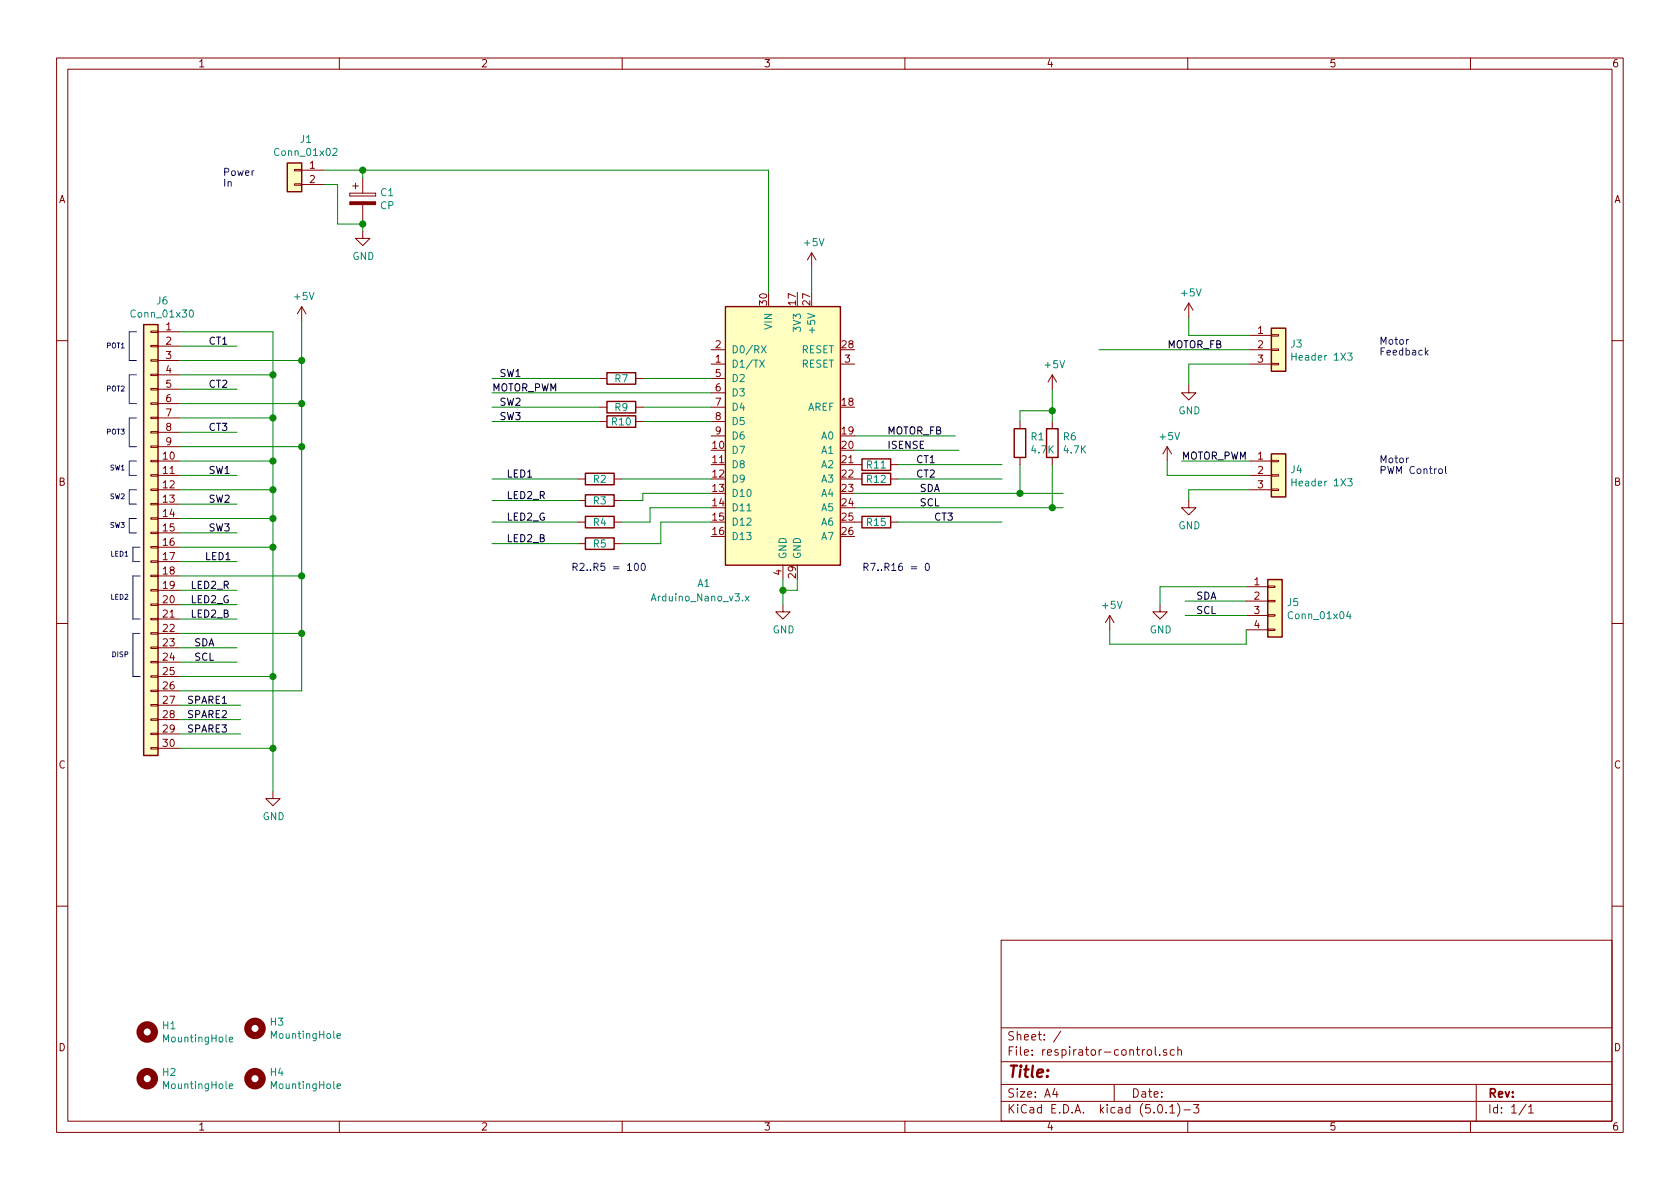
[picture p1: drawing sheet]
<svg xmlns="http://www.w3.org/2000/svg" width="297mm" height="210mm" viewBox="0 0 297 210" stroke-linecap="round" stroke-linejoin="round" font-family="sans-serif">
<g fill="none" stroke="#840000" stroke-width=".18">
<path d="M10 10.3h277v189.9h-277zM12 12.2h273v186.1h-273zM60 10.3v1.9M110 10.3v1.9M160 10.3v1.9M210 10.3v1.9M260 10.3v1.9M52.1 32.5h1.2v.3h-1.2zM52.1 30h1.2v.2h-1.2zM53.3 30.1h3.8M53.3 32.6h3.8M61.8 34.2v.5z"/>
<path d="M61.8 34.7h4.6zM61.8 34.2h4.6zM62.4 32.9h1M62.9 32.4v1M64.1 31.4v2.8M64.1 36.2v2.8M66.4 34.2v.5zM26.7 58.5h1.2v.3h-1.2zM27.9 58.7h3.8M53.3 54.2l-.7 1.3M53.3 54.2v2.6M53.3 54.2l.8 1.3"/>
<path d="M64.1 40.9v1.3h1.3l-1.3 1.2-1.2-1.2h1.2M143.5 44.7l-.8 1.3M143.5 44.7v2.5M143.5 44.7l.8 1.3M210.2 53.6l-.8 1.3M210.2 53.6v2.5M210.2 53.6l.7 1.3M221 59.3h3.8M224.8 59.2h1.3v.2h-1.3zM10 60.2h2M26.7 78.9h1.2v.2h-1.2zM26.7 76.3h1.2v.3h-1.2z"/>
<path d="M26.7 73.8h1.2v.2h-1.2zM26.7 71.2h1.2v.3h-1.2zM26.7 68.7h1.2v.3h-1.2zM26.7 66.2h1.2v.2h-1.2zM26.7 63.6h1.2v.3h-1.2zM26.7 61.1h1.2v.2h-1.2zM27.9 61.2h3.8M27.9 63.7h3.8M27.9 66.3h3.8M27.9 68.8h3.8M27.9 71.4h3.8M27.9 73.9h3.8"/>
<path d="M27.9 76.4h3.8M27.9 79h3.8M106 66.9h1.3M106 72h1.3M106 74.5h1.3M112.4 66.9h1.3M112.4 72h1.3M112.4 74.5h1.3M125.7 64.4h2.6M125.7 61.8h2.6M125.7 66.9h2.6M125.7 69.5h2.6"/>
<path d="M125.7 72h2.6M125.7 74.5h2.6M125.7 77.1h2.6M148.6 64.4h2.5M180.3 74.5v1.3M186.1 66.3v2.5M186.1 74.5v1.3M186.1 66.3l-.8 1.3M186.1 66.3l.7 1.3M206.4 79l-.8 1.3M206.4 79v2.5M206.4 79l.7 1.3"/>
<path d="M210.2 68.2v1.3h1.3l-1.3 1.2-1.3-1.2h1.3M221 64.4h3.8M221 61.8h3.8M224.8 64.3h1.3v.2h-1.3zM224.8 61.7h1.3v.3h-1.3zM285 60.2h2M26.7 99.2h1.2v.2h-1.2zM26.7 96.6h1.2v.3h-1.2zM26.7 94.1h1.2v.3h-1.2zM26.7 91.6h1.2v.2h-1.2zM26.7 89h1.2v.3h-1.2zM26.7 86.5h1.2v.2h-1.2z"/>
<path d="M26.7 83.9h1.2v.3h-1.2zM26.7 81.4h1.2v.3h-1.2zM27.9 81.5h3.8M27.9 84.1h3.8M27.9 86.6h3.8M27.9 89.1h3.8M27.9 91.7h3.8M27.9 94.2h3.8M27.9 96.8h3.8M27.9 99.3h3.8M102.2 84.7h1.3M102.2 88.5h1.3"/>
<path d="M102.2 92.3h1.3M102.2 96.1h1.3M108.6 84.7h1.3M108.6 88.5h1.3M108.6 92.3h1.3M108.6 96.1h1.3M138.4 99.9v2.6M151.1 84.7h1.3M151.1 92.3h1.3M151.1 82.2h1.3M157.5 84.7h1.2M157.5 92.3h1.2"/>
<path d="M157.5 82.2h1.2M180.3 80.9v1.3M186.1 80.9v1.3M210.2 88.5v1.3h1.3l-1.3 1.3-1.3-1.3h1.3M221 81.5h3.8M221 84.1h3.8M221 86.6h3.8M224.8 86.5h1.3v.2h-1.3zM224.8 83.9h1.3v.3h-1.3zM224.8 81.4h1.3v.3h-1.3zM10 110.3h2M26.7 119.5h1.2v.3h-1.2z"/>
<path d="M26.7 117h1.2v.2h-1.2zM26.7 114.4h1.2v.3h-1.2zM26.7 111.9h1.2v.2h-1.2zM26.7 109.3h1.2v.3h-1.2zM26.7 106.8h1.2v.3h-1.2zM26.7 104.3h1.2v.2h-1.2zM26.7 101.7h1.2v.3h-1.2zM27.9 101.8h3.8M27.9 104.4h3.8M27.9 106.9h3.8M27.9 109.5h3.8M27.9 112h3.8"/>
<path d="M27.9 114.5h3.8M27.9 117.1h3.8M27.9 119.6h3.8M138.4 106.9v1.3h1.3l-1.3 1.3-1.2-1.3h1.2M196.2 108.8l-.7 1.3M196.2 108.8v2.6M196.2 108.8l.8 1.3M205.1 106.9v1.3h1.3l-1.3 1.3-1.3-1.3h1.3M220.3 103.8h3.9M220.3 106.3h3.9M220.3 108.8h3.9M220.3 111.4h3.9"/>
<path d="M224.2 111.2h1.2v.3h-1.2zM224.2 108.7h1.2v.3h-1.2zM224.2 106.2h1.2v.2h-1.2zM224.2 103.6h1.2v.3h-1.2zM285 110.3h2M26.7 132.2h1.2v.3h-1.2zM26.7 129.7h1.2v.2h-1.2zM26.7 127.1h1.2v.3h-1.2zM26.7 124.6h1.2v.2h-1.2zM26.7 122h1.2v.3h-1.2zM27.9 122.2h3.8M27.9 124.7h3.8"/>
<path d="M27.9 127.2h3.8M27.9 129.8h3.8M27.9 132.3h3.8M48.3 139.9v1.3h1.2l-1.2 1.3-1.3-1.3h1.3M10 160.2h2M177 166.3h108v32h-108zM285 160.2h2M60 198.3v1.9M110 198.3v1.9M160 198.3v1.9M177 194.8h108M177 191.8h108"/>
<path d="M177 187.8h108M177 181.8h108M186.5 192.5l-.4 1h1M186.8 193v1M187.6 182.3l-1.3 2M197 191.8v3M202.9 185.7l.2-.1 .5 .1v.8l-.3 .1-.4-.1zM204.3 185.1v1.3l.2 .2M204.8 195.5l.4-.2a.94 .94 0 0 1 0 1.5 .79 .79 0 0 1-.4-1.3zM205.1 186.5v.1M206.2 196.7v.1M206.2 185.7l-.3-.1-.2 .2 .1 .2 .4 .2v.3h-.5"/>
<path d="M206.8 195.8l.5-.5v1.5M206.8 196.8h.9M207.6 185.7l-.4-.1-.3 .3 .1 .6 .2 .1 .4-.1M208.2 195.1a1.71 1.71 0 0 1 0 2.3M208.3 185.7l.2-.1 .3 .1 .1 .9M208.3 185.1v1.5M209.3 196.3h1.2M210 198.3v1.9M211 195.3h1l-.5 .6 .4 .1v.7l-.2 .1-.7-.1M260 198.3v1.9M261 191.8v6.5M269.8 195.2l-1.2 2"/>
<path d="M270.3 195.8l.4-.5v1.5M270.3 196.8h.8"/>
</g>
<g fill="#ffffc2" stroke="#ffffc2" stroke-width=".18">
<path d="M128.3 54.2h20.3v45.7h-20.3z"/>
<path d="M50.8 28.8h2.5v5.1h-2.5z"/>
<path d="M224.8 58h2.5v7.7h-2.5z"/>
<path d="M224.8 80.3h2.5v7.6h-2.5z"/>
<path d="M25.4 57.4h2.5v76.2h-2.5z"/>
<path d="M224.2 102.5h2.5v10.1h-2.5z"/>
</g>
<g fill="none" stroke="#840000" stroke-width=".25">
<path d="M50.8 28.8h2.5v5.1h-2.5zM25.4 57.4h2.5v76.2h-2.5zM128.3 54.2h20.3v45.7h-20.3zM224.8 58h2.5v7.7h-2.5zM107.3 65.9h5.1v2h-5.1zM107.3 71h5.1v2h-5.1zM107.3 73.5h5.1v2.1h-5.1zM179.3 75.8h2.1v5.1h-2.1zM185 75.8h2.1v5.1h-2.1zM103.5 83.7h5.1v2h-5.1zM103.5 87.5h5.1v2h-5.1zM103.5 91.3h5.1v2h-5.1z"/>
<path d="M103.5 95.1h5.1v2h-5.1zM152.4 81.1h5.1v2.1h-5.1zM152.4 83.7h5.1v2h-5.1zM152.4 91.3h5.1v2h-5.1zM224.8 80.3h2.5v7.6h-2.5zM224.2 102.5h2.5v10.1h-2.5z"/>
</g>
<g fill="none" stroke="#008484" stroke-width=".18">
<path d="M58.9 26.4l.5-.2 .2 .4-.1 .2-.7 .7h.8M33.7 54.9l.1-.1a.69 .69 0 0 1 .4 .6 .69 .69 0 0 1-.4 .7 .83 .83 0 0 1-.1-1.2zM134.3 63.7l.9 1.2M134.6 61.1l.9 1.3M135.2 63.7l-.9 1.2M135.5 61.1l-.9 1.3M228.4 62.4v1.3M228.4 63h.8M238.3 62.4h.8l-.4 .5 .3 .1v.6l-.2 .1-.5-.1M228.4 84.7v1.2M228.4 85.3h.8M238.3 84.7h.8l-.4 .4 .3 .2v.5l-.2 .1-.5-.1"/>
<path d="M131.8 105.4l.6 .9M132.4 105.4l-.6 .9M238.4 108.1l-.3 .9h.8M238.7 108.6v.8M40.5 183.8l.6-.1v-.2l-.4-.1-.2 .2 .1 .6h.5M40.5 192.1l.6-.1v-.3h-.4l-.2 .1 .1 .7h.5M59.6 183.2l.6-.1-.1-.3h-.3l-.2 .2 .1 .6h.4M59.6 192.1l.6-.1-.1-.3h-.3l-.2 .1 .1 .7h.4"/>
</g>
<g fill="none" stroke="#008400" stroke-width=".18">
<path d="M57.1 32.6h2.6v7h4.4M57.1 30.1h78.8v21.6M64.1 30.1v1.3M64.1 39v1.9M31.7 58.7h16.6v81.2M53.3 56.8v65.4h-21.6M143.5 47.2v4.5M210.2 56.1v3.2h10.8M31.7 61.2h10.2M31.7 68.8h10.2M31.7 76.4h10.2M31.7 66.3h16.6"/>
<path d="M31.7 73.9h16.6M31.7 63.7h21.6M31.7 71.4h21.6M31.7 79h21.6M87 66.9h19M87 72h19M87 74.5h19M87 69.5h38.7M113.7 66.9h12M113.7 72h12M113.7 74.5h12M151.1 79.6h18.4"/>
<path d="M151.1 77.1h17.8M186.1 72.6h-5.8v1.9M186.1 68.8v5.7M194.3 61.8h26.7M221 64.4h-10.8v3.8M31.7 86.6h16.6M31.7 84.1h10.2M31.7 81.5h16.6M31.7 96.8h16.6M31.7 89.1h10.2M31.7 94.2h10.2M31.7 99.3h10.2"/>
<path d="M31.7 91.7h16.6M87 84.7h15.2M87 88.5h15.2M87 92.3h15.2M87 96.1h15.2M109.9 84.7h15.8M125.7 87.2h-12v1.3h-3.8M125.7 89.8h-10.8v2.5h-5M125.7 92.3h-8.9v3.8h-6.9M151.1 87.2h36.9M151.1 89.8h36.9M158.7 84.7h18.5"/>
<path d="M158.7 92.3h18.5M158.7 82.2h18.5M180.3 82.2v5M186.1 82.2v7.6M206.4 81.5v2.6h14.6M208.9 81.5h12.1M221 86.6h-10.8v1.9M31.7 104.4h10.2M31.7 119.6h16.6M31.7 112h21.6M31.7 101.8h21.6M31.7 106.9h10.2"/>
<path d="M31.7 109.5h10.2M31.7 114.5h10.2M31.7 117.1h10.2M138.4 102.5v4.4M141 102.5v1.9h-2.6M196.2 111.4v2.5h24.1v-2.5M209.5 108.8h10.8M209.5 106.3h10.8M220.3 103.8h-15.2v3.1M31.7 132.3h16.6M31.7 124.7h10.8M31.7 127.2h10.8"/>
<path d="M31.7 129.8h10.8"/>
</g>
<path d="M61.8 35.7h4.6v.5h-4.6z" fill="#840000" stroke="#840000" stroke-width=".18"/>
<g fill="#008400" stroke="#008400" stroke-width=".25">
<circle cx="64.1" cy="39.6" r=".51"/>
<circle cx="138.4" cy="104.4" r=".51"/>
<circle cx="64.1" cy="30.1" r=".51"/>
<circle cx="48.3" cy="96.8" r=".51"/>
<circle cx="48.3" cy="119.6" r=".51"/>
<circle cx="53.3" cy="101.8" r=".51"/>
<circle cx="48.3" cy="132.3" r=".51"/>
<circle cx="53.3" cy="112" r=".51"/>
<circle cx="186.1" cy="72.6" r=".51"/>
<circle cx="48.3" cy="66.3" r=".51"/>
<circle cx="48.3" cy="73.9" r=".51"/>
<circle cx="53.3" cy="63.7" r=".51"/>
<circle cx="53.3" cy="71.4" r=".51"/>
<circle cx="48.3" cy="81.5" r=".51"/>
<circle cx="48.3" cy="86.6" r=".51"/>
<circle cx="48.3" cy="91.7" r=".51"/>
<circle cx="53.3" cy="79" r=".51"/>
<circle cx="180.3" cy="87.2" r=".51"/>
<circle cx="186.1" cy="89.8" r=".51"/>
</g>
<g fill="none" stroke="#0000c2" stroke-width=".18">
<path d="M24.1 58.7h-1.2v5h1.2M24.1 66.3h-1.2v5.1h1.2M24.1 73.9h-1.2v5.1h1.2M249 60l-.2 .1-.1 .2M252.1 62.3l.4 .5M252.5 61.9l-.5 .5M24.1 81.5h-1.2v2.6h1.2M24.1 86.6h-1.2v2.5h1.2M24.1 91.7h-1.2v2.5h1.2M24.8 96.8h-1.3v2.5h1.3M112.3 99.7l.2-.1a.69 .69 0 0 1 .4 .6 .69 .69 0 0 1-.4 .7l-.2-.1-.1-.4zM113.5 99.7l.2-.1a.67 .67 0 0 1 .4 .6 .67 .67 0 0 1-.4 .7l-.3-.5z"/>
<path d="M163.7 99.7l.2-.1a.69 .69 0 0 1 .4 .6 .69 .69 0 0 1-.4 .7l-.2-.1-.1-.4zM249 81h-.2l-.1 .2M254.5 83l.3-.1 .2 .2-.1 .6h-.3l-.2-.2zM255.6 82.5v1.1l.2 .1M24.8 101.8h-1.3v7.7h1.3M24.8 112h-1.3v7.6h1.3"/>
</g>
<g fill="none" stroke="#840000" stroke-width="1.3">
<circle cx="26" cy="190.7" r="1.27"/>
<circle cx="26" cy="182.5" r="1.27"/>
<circle cx="45.1" cy="190.7" r="1.27"/>
<circle cx="45.1" cy="181.9" r="1.27"/>
</g>
<text font-size="2.8" fill="#840000" x="178" y="190.5">Title:</text>
<g font-size="2.1" fill="#840000">
<text x="178" y="184">Sheet: /</text>
<text x="178" y="186.7">File: respirator-control.sch</text>
<text x="178" y="196.9">KiCad E.D.A. kicad (5.0.1)-3</text>
<text x="178" y="194.1">Size: A4</text>
<text x="200" y="194.1">Date:</text>
<text x="263" y="194.1">Rev:</text>
<text x="263" y="196.9">Id: 1/1</text>
</g>
<g font-size="1.8" fill="#840000">
<text x="35" y="11.9">1</text>
<text x="85" y="11.9">2</text>
<text x="135" y="11.9">3</text>
<text x="185" y="11.9">4</text>
<text x="235" y="11.9">5</text>
<text x="285" y="11.9">6</text>
<text x="54.8" y="29.8">1</text>
<text x="10.4" y="35.9">A</text>
<text x="54.8" y="32.4">2</text>
<text x="285.4" y="35.9">A</text>
<text x="135.6" y="53.9" transform="rotate(-90 135.6 53.9)">30</text>
<text x="140.7" y="53.9" transform="rotate(-90 140.7 53.9)">17</text>
<text x="143.3" y="53.9" transform="rotate(-90 143.3 53.9)">27</text>
<text x="29.4" y="58.4">1</text>
<text x="222.4" y="59">1</text>
<text x="29.4" y="61">2</text>
<text x="29.4" y="63.5">3</text>
<text x="126.5" y="64.1">1</text>
<text x="126.5" y="61.6">2</text>
<text x="148.9" y="61.6">28</text>
<text x="149.4" y="64.1">3</text>
<text x="222.4" y="61.6">2</text>
<text x="222.4" y="64.1">3</text>
<text x="29.4" y="66">4</text>
<text x="29.4" y="68.6">5</text>
<text x="29.4" y="71.1">6</text>
<text x="126.5" y="66.7">5</text>
<text x="126.5" y="69.2">6</text>
<text x="126.5" y="71.7">7</text>
<text x="148.9" y="71.7">18</text>
<text x="29.4" y="73.7">7</text>
<text x="29.4" y="76.2">8</text>
<text x="126.5" y="74.3">8</text>
<text x="126.5" y="76.8">9</text>
<text x="148.9" y="76.8">19</text>
<text x="28.9" y="81.3">10</text>
<text x="28.9" y="83.8">11</text>
<text x="29.4" y="78.7">9</text>
<text x="126" y="79.4">10</text>
<text x="126" y="81.9">11</text>
<text x="148.9" y="79.4">20</text>
<text x="148.9" y="81.9">21</text>
<text x="222.4" y="81.3">1</text>
<text x="222.4" y="83.8">2</text>
<text x="10.4" y="85.9">B</text>
<text x="28.9" y="86.4">12</text>
<text x="28.9" y="88.9">13</text>
<text x="126" y="84.4">12</text>
<text x="126" y="87">13</text>
<text x="126" y="89.5">14</text>
<text x="148.9" y="84.4">22</text>
<text x="148.9" y="87">23</text>
<text x="148.9" y="89.5">24</text>
<text x="222.4" y="86.4">3</text>
<text x="285.4" y="85.9">B</text>
<text x="28.9" y="91.4">14</text>
<text x="28.9" y="94">15</text>
<text x="126" y="92.1">15</text>
<text x="126" y="94.6">16</text>
<text x="148.9" y="92.1">25</text>
<text x="148.9" y="94.6">26</text>
<text x="28.9" y="96.5">16</text>
<text x="28.9" y="99.1">17</text>
<text x="28.9" y="101.6">18</text>
<text x="138.2" y="101.7" transform="rotate(-90 138.2 101.7)">4</text>
<text x="28.9" y="104.1">19</text>
<text x="28.9" y="106.7">20</text>
<text x="140.7" y="102.2" transform="rotate(-90 140.7 102.2)">29</text>
<text x="221.8" y="103.5">1</text>
<text x="221.8" y="106">2</text>
<text x="28.9" y="109.2">21</text>
<text x="28.9" y="111.8">22</text>
<text x="221.8" y="108.6">3</text>
<text x="221.8" y="111.1">4</text>
<text x="28.9" y="114.3">23</text>
<text x="28.9" y="116.8">24</text>
<text x="28.9" y="119.4">25</text>
<text x="28.9" y="121.9">26</text>
<text x="28.9" y="124.5">27</text>
<text x="28.9" y="127">28</text>
<text x="28.9" y="129.5">29</text>
<text x="10.4" y="135.9">C</text>
<text x="28.9" y="132.1">30</text>
<text x="285.4" y="135.9">C</text>
<text x="10.4" y="185.9">D</text>
<text x="285.4" y="185.9">D</text>
<text x="35" y="199.9">1</text>
<text x="85" y="199.9">2</text>
<text x="135" y="199.9">3</text>
<text x="185" y="199.9">4</text>
<text x="235" y="199.9">5</text>
<text x="285" y="199.9">6</text>
</g>
<g font-size="1.8" fill="#008484">
<text x="48.9" y="27.6">Conn_01x02</text>
<text x="53.1" y="25.3">J1</text>
<text x="67.3" y="34.7">C1</text>
<text x="67.3" y="37">CP</text>
<text x="62.3" y="46">GND</text>
<text x="142.3" y="43.5">+5V</text>
<text x="27.7" y="53.8">J6</text>
<text x="52.1" y="53.1">+5V</text>
<text x="209" y="52.4">+5V</text>
<text x="23.5" y="56.2">Conn_01x30</text>
<text x="136.5" y="58.2" transform="rotate(-90 136.5 58.2)">VIN</text>
<text x="141.6" y="58.4" transform="rotate(-90 141.6 58.4)">3V3</text>
<text x="144.1" y="58.4" transform="rotate(-90 144.1 58.4)">+5V</text>
<text x="129.3" y="65">D1/TX</text>
<text x="129.3" y="62.5">D0/RX</text>
<text x="141.7" y="62.5">RESET</text>
<text x="141.7" y="65">RESET</text>
<text x="184.8" y="65.1">+5V</text>
<text x="228.3" y="61.5">J3</text>
<text x="228.9" y="63.8">Header 1X3</text>
<text x="108.7" y="67.6">R7</text>
<text x="129.3" y="67.6">D2</text>
<text x="129.3" y="70.1">D3</text>
<text x="108.2" y="75.2">R10</text>
<text x="108.7" y="72.7">R9</text>
<text x="129.3" y="72.6">D4</text>
<text x="129.3" y="75.2">D5</text>
<text x="129.3" y="77.7">D6</text>
<text x="142.7" y="72.6">AREF</text>
<text x="145.3" y="77.7">A0</text>
<text x="182.3" y="77.9">R1</text>
<text x="188" y="77.9">R6</text>
<text x="205.2" y="77.8">+5V</text>
<text x="208.4" y="73.3">GND</text>
<text x="129.3" y="80.3">D7</text>
<text x="129.3" y="82.8">D8</text>
<text x="145.3" y="80.3">A1</text>
<text x="145.3" y="82.8">A2</text>
<text x="153.3" y="82.8">R11</text>
<text x="182.5" y="80.2">4.7K</text>
<text x="188.2" y="80.2">4.7K</text>
<text x="228.3" y="83.7">J4</text>
<text x="104.9" y="85.4">R2</text>
<text x="104.9" y="89.2">R3</text>
<text x="129.3" y="85.3">D9</text>
<text x="129.3" y="87.9">D10</text>
<text x="145.3" y="85.3">A3</text>
<text x="145.3" y="87.9">A4</text>
<text x="153.3" y="85.4">R12</text>
<text x="228.9" y="86">Header 1X3</text>
<text x="104.9" y="93">R4</text>
<text x="129.3" y="90.4">D11</text>
<text x="129.3" y="93">D12</text>
<text x="129.3" y="95.5">D13</text>
<text x="145.3" y="90.4">A5</text>
<text x="145.3" y="93">A6</text>
<text x="145.3" y="95.5">A7</text>
<text x="153.3" y="93">R15</text>
<text x="208.4" y="93.6">GND</text>
<text x="104.9" y="96.8">R5</text>
<text x="139.1" y="98.9" transform="rotate(-90 139.1 98.9)">GND</text>
<text x="141.6" y="98.9" transform="rotate(-90 141.6 98.9)">GND</text>
<text x="115.5" y="106.3">Arduino_Nano_v3.x</text>
<text x="123.3" y="103.8">A1</text>
<text x="195" y="107.7">+5V</text>
<text x="227.7" y="107.2">J5</text>
<text x="136.6" y="112">GND</text>
<text x="203.3" y="112">GND</text>
<text x="228.1" y="109.5">Conn_01x04</text>
<text x="46.4" y="145">GND</text>
<text x="28.8" y="182">H1</text>
<text x="29.1" y="184.3">MountingHole</text>
<text x="47.9" y="181.4">H3</text>
<text x="48.2" y="183.7">MountingHole</text>
<text x="28.8" y="190.3">H2</text>
<text x="47.9" y="190.3">H4</text>
<text x="29.1" y="192.6">MountingHole</text>
<text x="48.2" y="192.6">MountingHole</text>
</g>
<g font-size="1.8" fill="#0000c2">
<text x="39.4" y="31.1">Power</text>
<text x="39.4" y="33">In</text>
<text x="243.8" y="61">Motor</text>
<text x="243.8" y="62.9">Feedback</text>
<text x="243.8" y="81.9">Motor</text>
<text x="243.8" y="83.8">PWM Control</text>
<text x="101" y="101">R2..R5 = 100</text>
<text x="152.4" y="101">R7..R16 = 0</text>
</g>
<g font-size="1.8">
<text x="36.8" y="61">CT1</text>
<text x="206.4" y="61.6">MOTOR_FB</text>
<text x="36.8" y="68.6">CT2</text>
<text x="87" y="69.2">MOTOR_PWM</text>
<text x="88.3" y="66.7">SW1</text>
<text x="88.3" y="71.7">SW2</text>
<text x="36.8" y="76.2">CT3</text>
<text x="88.3" y="74.3">SW3</text>
<text x="156.8" y="76.8">MOTOR_FB</text>
<text x="36.8" y="83.8">SW1</text>
<text x="156.8" y="79.4">ISENSE</text>
<text x="161.9" y="81.9">CT1</text>
<text x="208.9" y="81.3">MOTOR_PWM</text>
<text x="36.8" y="88.9">SW2</text>
<text x="89.5" y="84.4">LED1</text>
<text x="89.5" y="88.3">LED2_R</text>
<text x="161.9" y="84.4">CT2</text>
<text x="162.6" y="87">SDA</text>
<text x="162.6" y="89.5">SCL</text>
<text x="36.8" y="94">SW3</text>
<text x="89.5" y="92.1">LED2_G</text>
<text x="89.5" y="95.9">LED2_B</text>
<text x="165.1" y="92.1">CT3</text>
<text x="36.2" y="99.1">LED1</text>
<text x="33.7" y="104.1">LED2_R</text>
<text x="33.7" y="106.7">LED2_G</text>
<text x="211.5" y="106">SDA</text>
<text x="33.7" y="109.2">LED2_B</text>
<text x="211.5" y="108.6">SCL</text>
<text x="34.3" y="114.3">SDA</text>
<text x="34.3" y="116.8">SCL</text>
<text x="33" y="124.5">SPARE1</text>
<text x="33" y="127">SPARE2</text>
<text x="33" y="129.5">SPARE3</text>
</g>
<g font-size="1.2" fill="#0000c2">
<text x="19" y="61.6">POT1</text>
<text x="19" y="69.2">POT2</text>
<text x="19" y="76.8">POT3</text>
<text x="19.5" y="83.2">SW1</text>
<text x="19.5" y="88.3">SW2</text>
<text x="19.5" y="93.3">SW3</text>
<text x="19.7" y="98.4">LED1</text>
<text x="19.7" y="106">LED2</text>
<text x="20" y="116.2">DISP</text>
</g>
</svg>
